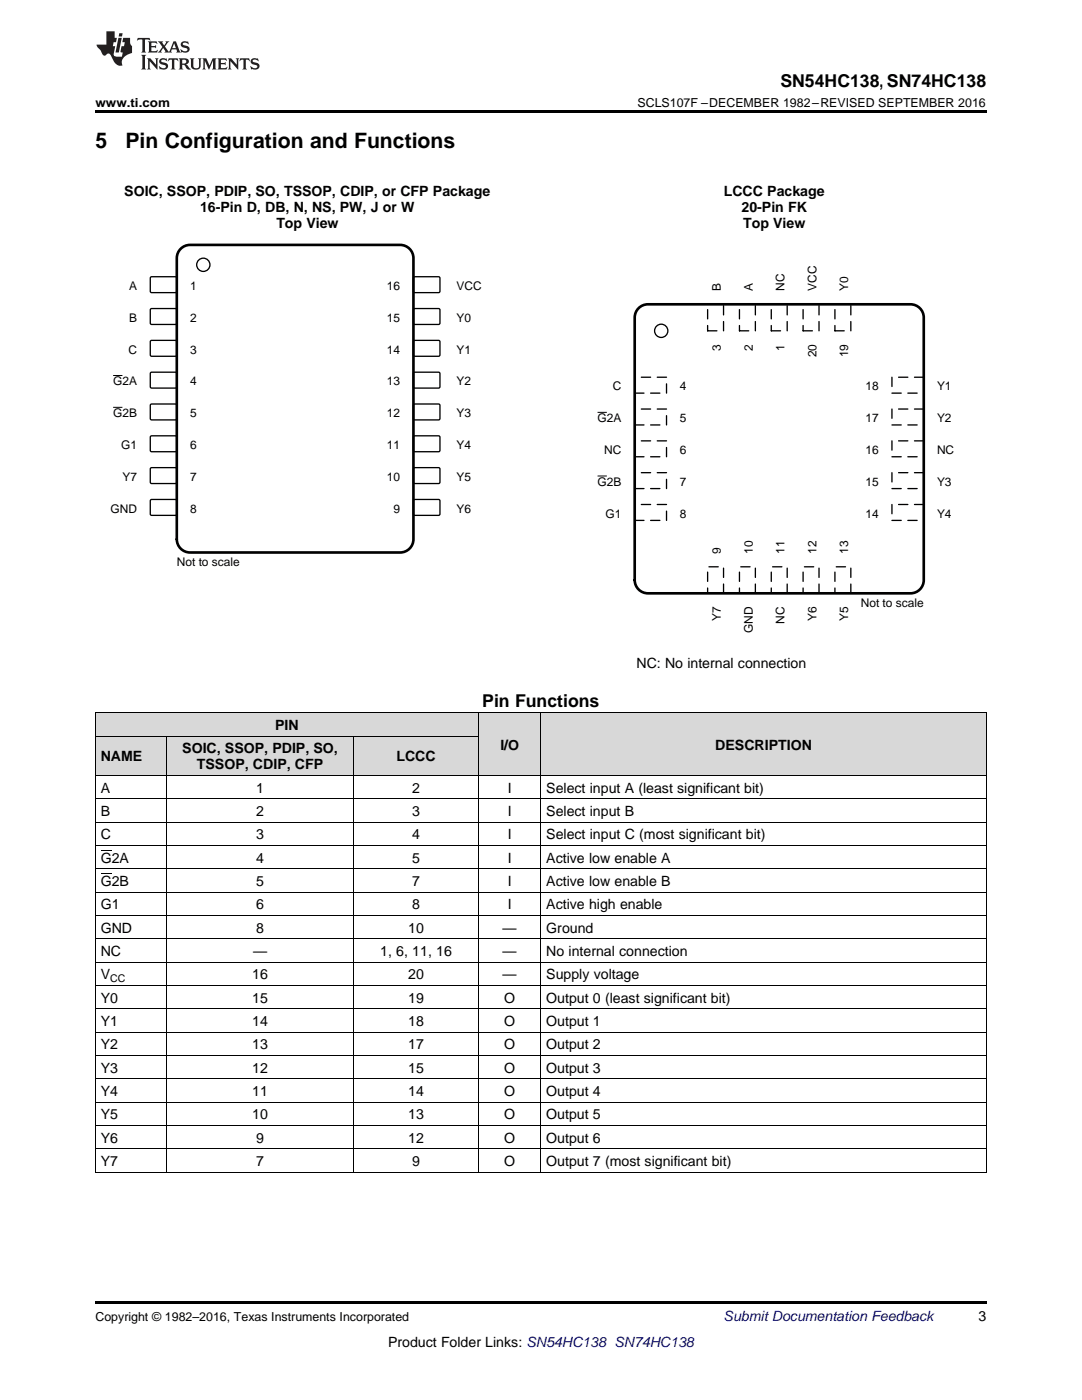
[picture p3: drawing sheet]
<svg xmlns="http://www.w3.org/2000/svg" width="216mm" height="279mm" viewBox="0 0 216 279" stroke-linecap="round" stroke-linejoin="round" font-family="sans-serif">
<g fill="#d8d8d8">
<path d="M95.5 142.3h12.4v12.5h-12.4z"/>
<path d="M107.9 142.3h88.9v12.5h-88.9z"/>
<path d="M19 147h14.3v7.8h-14.3z"/>
<path d="M33.3 147h37.3v7.8h-37.3z"/>
<path d="M70.6 147h24.9v7.8h-24.9z"/>
<path d="M19 142.3h14.3v4.7h-14.3z"/>
<path d="M33.3 142.3h37.3v4.7h-37.3z"/>
<path d="M70.6 142.3h24.9v4.7h-24.9z"/>
</g>
<path d="M19 233.9l.2 .1zM70.5 233.9l.1 .1zM95.4 233.9l.1 .1zM107.8 233.9l.1 .1zM196.7 233.9l.1 .1zM19 259.7h177.8v.5h-177.8z" fill="#000"/>
<g fill="none" stroke="#000" stroke-width=".2">
<path d="M19 159.4h177.8M19 154.7h177.8M19 146.9h76.5M19 142.3h177.8M19.1 142.3v91.7M33.2 146.9v87.1M70.5 146.9v87.1M95.4 142.3v91.7M107.9 142.3v91.7M196.8 142.3v91.7M19 178h177.8M19 173.4h177.8"/>
<path d="M19 168.7h177.8M19 164.1h177.8M19 196.7h177.8M19 192h177.8M19 187.3h177.8M19 182.7h177.8M19 219.9h177.8M19 215.3h177.8M19 210.6h177.8M19 206h177.8M19 201.3h177.8M19 233.9h177.8"/>
<path d="M19 229.3h177.8M19 224.6h177.8"/>
</g>
<path d="M126.6 75.3h6.4v3.2h-6.4z" fill-rule="evenodd" fill="#fff"/>
<path d="M126.6 75.3h6.4v3.2h-6.4z" fill="none" stroke="#000" stroke-width=".26" stroke-dasharray="1.9 1.3"/>
<path d="M126.6 81.6h6.4v3.2h-6.4z" fill-rule="evenodd" fill="#fff"/>
<path d="M126.6 81.6h6.4v3.2h-6.4z" fill="none" stroke="#000" stroke-width=".26" stroke-dasharray="1.9 1.3"/>
<path d="M119.2 82.3h1.9" fill="none" stroke="#000" stroke-width=".2"/>
<path d="M126.6 88h6.4v3.2h-6.4z" fill-rule="evenodd" fill="#fff"/>
<path d="M126.6 88h6.4v3.2h-6.4z" fill="none" stroke="#000" stroke-width=".26" stroke-dasharray="1.9 1.3"/>
<path d="M126.6 94.3h6.4v3.2h-6.4z" fill-rule="evenodd" fill="#fff"/>
<path d="M126.6 94.3h6.4v3.2h-6.4z" fill="none" stroke="#000" stroke-width=".26" stroke-dasharray="1.9 1.3"/>
<path d="M119.2 95h1.9" fill="none" stroke="#000" stroke-width=".2"/>
<path d="M126.6 100.7h6.4v3.2h-6.4z" fill-rule="evenodd" fill="#fff"/>
<path d="M126.6 100.7h6.4v3.2h-6.4z" fill="none" stroke="#000" stroke-width=".26" stroke-dasharray="1.9 1.3"/>
<path d="M141.2 113.1h3.2v5.3h-3.2z" fill-rule="evenodd" fill="#fff"/>
<path d="M141.2 113.1h3.2v5.3h-3.2z" fill="none" stroke="#000" stroke-width=".26" stroke-dasharray="1.9 1.3"/>
<path d="M147.5 113.1h3.2v5.3h-3.2z" fill-rule="evenodd" fill="#fff"/>
<path d="M147.5 113.1h3.2v5.3h-3.2z" fill="none" stroke="#000" stroke-width=".26" stroke-dasharray="1.9 1.3"/>
<path d="M153.9 113.1h3.2v5.3h-3.2z" fill-rule="evenodd" fill="#fff"/>
<path d="M153.9 113.1h3.2v5.3h-3.2z" fill="none" stroke="#000" stroke-width=".26" stroke-dasharray="1.9 1.3"/>
<path d="M160.2 113.1h3.2v5.3h-3.2z" fill-rule="evenodd" fill="#fff"/>
<path d="M160.2 113.1h3.2v5.3h-3.2z" fill="none" stroke="#000" stroke-width=".26" stroke-dasharray="1.9 1.3"/>
<path d="M166.6 113.1h3.2v5.3h-3.2z" fill-rule="evenodd" fill="#fff"/>
<path d="M166.6 113.1h3.2v5.3h-3.2z" fill="none" stroke="#000" stroke-width=".26" stroke-dasharray="1.9 1.3"/>
<path d="M178 100.7h6.3v3.2h-6.3z" fill-rule="evenodd" fill="#fff"/>
<path d="M178 100.7h6.3v3.2h-6.3z" fill="none" stroke="#000" stroke-width=".26" stroke-dasharray="1.9 1.3"/>
<path d="M178 94.3h6.3v3.2h-6.3z" fill-rule="evenodd" fill="#fff"/>
<path d="M178 94.3h6.3v3.2h-6.3z" fill="none" stroke="#000" stroke-width=".26" stroke-dasharray="1.9 1.3"/>
<path d="M178 88h6.3v3.2h-6.3z" fill-rule="evenodd" fill="#fff"/>
<path d="M178 88h6.3v3.2h-6.3z" fill="none" stroke="#000" stroke-width=".26" stroke-dasharray="1.9 1.3"/>
<path d="M178 81.6h6.3v3.2h-6.3z" fill-rule="evenodd" fill="#fff"/>
<path d="M178 81.6h6.3v3.2h-6.3z" fill="none" stroke="#000" stroke-width=".26" stroke-dasharray="1.9 1.3"/>
<path d="M178 75.3h6.3v3.2h-6.3z" fill-rule="evenodd" fill="#fff"/>
<path d="M178 75.3h6.3v3.2h-6.3z" fill="none" stroke="#000" stroke-width=".26" stroke-dasharray="1.9 1.3"/>
<path d="M166.6 60.7h3.2v5.3h-3.2z" fill-rule="evenodd" fill="#fff"/>
<path d="M166.6 60.7h3.2v5.3h-3.2z" fill="none" stroke="#000" stroke-width=".26" stroke-dasharray="1.9 1.3"/>
<path d="M160.2 60.7h3.2v5.3h-3.2z" fill-rule="evenodd" fill="#fff"/>
<path d="M160.2 60.7h3.2v5.3h-3.2z" fill="none" stroke="#000" stroke-width=".26" stroke-dasharray="1.9 1.3"/>
<path d="M153.9 60.7h3.2v5.3h-3.2z" fill-rule="evenodd" fill="#fff"/>
<path d="M153.9 60.7h3.2v5.3h-3.2z" fill="none" stroke="#000" stroke-width=".26" stroke-dasharray="1.9 1.3"/>
<path d="M147.5 60.7h3.2v5.3h-3.2z" fill-rule="evenodd" fill="#fff"/>
<path d="M147.5 60.7h3.2v5.3h-3.2z" fill="none" stroke="#000" stroke-width=".26" stroke-dasharray="1.9 1.3"/>
<path d="M141.2 60.7h3.2v5.3h-3.2z" fill-rule="evenodd" fill="#fff"/>
<path d="M141.2 60.7h3.2v5.3h-3.2z" fill="none" stroke="#000" stroke-width=".26" stroke-dasharray="1.9 1.3"/>
<circle cx="131.9" cy="66" r="1.32" fill="none" stroke="#000" stroke-width=".26"/>
<path d="M127.6 61.3l1.1-.5 .6-.1h52.4a2.65 2.65 0 0 1 2.6 2.7v52.4a2.65 2.65 0 0 1-2.6 2.6h-52.4a2.65 2.65 0 0 1-2.7-2.6v-52.4a2.64 2.64 0 0 1 1-2.1z" fill="none" stroke="#000" stroke-width=".53"/>
<path d="M30.1 55.3h5l.2 .2-.1 2.8-.2 .1h-4.9l-.1-.3v-2.6z" fill-rule="evenodd" fill="#fff"/>
<path d="M30.1 55.3h5l.2 .2-.1 2.8-.2 .1h-4.9l-.1-.3v-2.6z" fill="none" stroke="#000" stroke-width=".26"/>
<path d="M82.6 55.3h5.1l.1 .2v2.8l-.3 .1h-4.9l-.1-.3v-2.6z" fill-rule="evenodd" fill="#fff"/>
<path d="M82.6 55.3h5.1l.1 .2v2.8l-.3 .1h-4.9l-.1-.3v-2.6z" fill="none" stroke="#000" stroke-width=".26"/>
<path d="M30.1 61.6h5l.2 .2-.1 2.8-.2 .2-4.9-.1-.1-.2v-2.7z" fill-rule="evenodd" fill="#fff"/>
<path d="M30.1 61.6h5l.2 .2-.1 2.8-.2 .2-4.9-.1-.1-.2v-2.7z" fill="none" stroke="#000" stroke-width=".26"/>
<path d="M82.6 61.6h5.1l.1 .2v2.8l-.3 .2-4.9-.1-.1-.2v-2.7z" fill-rule="evenodd" fill="#fff"/>
<path d="M82.6 61.6h5.1l.1 .2v2.8l-.3 .2-4.9-.1-.1-.2v-2.7z" fill="none" stroke="#000" stroke-width=".26"/>
<path d="M30.1 68h5l.2 .2-.1 2.8-.2 .1h-4.9l-.1-.3v-2.6z" fill-rule="evenodd" fill="#fff"/>
<path d="M30.1 68h5l.2 .2-.1 2.8-.2 .1h-4.9l-.1-.3v-2.6z" fill="none" stroke="#000" stroke-width=".26"/>
<path d="M82.6 68h5.1l.1 .2v2.8l-.3 .1h-4.9l-.1-.3v-2.6z" fill-rule="evenodd" fill="#fff"/>
<path d="M82.6 68h5.1l.1 .2v2.8l-.3 .1h-4.9l-.1-.3v-2.6z" fill="none" stroke="#000" stroke-width=".26"/>
<path d="M30.1 74.3h5l.2 .2-.1 2.8-.2 .2-4.9-.1-.1-.2v-2.7z" fill-rule="evenodd" fill="#fff"/>
<path d="M30.1 74.3h5l.2 .2-.1 2.8-.2 .2-4.9-.1-.1-.2v-2.7z" fill="none" stroke="#000" stroke-width=".26"/>
<path d="M22.6 74.9h1.8" fill="none" stroke="#000" stroke-width=".2"/>
<path d="M82.6 74.3h5.1l.1 .2v2.8l-.3 .2-4.9-.1-.1-.2v-2.7z" fill-rule="evenodd" fill="#fff"/>
<path d="M82.6 74.3h5.1l.1 .2v2.8l-.3 .2-4.9-.1-.1-.2v-2.7z" fill="none" stroke="#000" stroke-width=".26"/>
<path d="M30 80.8l.3-.2 4.8 .1 .2 .2-.1 2.8-.2 .1h-4.9l-.1-.3z" fill-rule="evenodd" fill="#fff"/>
<path d="M30 80.8l.3-.2 4.8 .1 .2 .2-.1 2.8-.2 .1h-4.9l-.1-.3z" fill="none" stroke="#000" stroke-width=".26"/>
<path d="M22.6 81.3h1.8" fill="none" stroke="#000" stroke-width=".2"/>
<path d="M82.6 80.7h5.1l.1 .2v2.8l-.3 .1h-4.9l-.1-.3v-2.6z" fill-rule="evenodd" fill="#fff"/>
<path d="M82.6 80.7h5.1l.1 .2v2.8l-.3 .1h-4.9l-.1-.3v-2.6z" fill="none" stroke="#000" stroke-width=".26"/>
<path d="M30 87.1l.3-.1h4.8l.2 .2-.1 2.8-.2 .2-4.9-.1-.1-.2z" fill-rule="evenodd" fill="#fff"/>
<path d="M30 87.1l.3-.1h4.8l.2 .2-.1 2.8-.2 .2-4.9-.1-.1-.2z" fill="none" stroke="#000" stroke-width=".26"/>
<path d="M82.6 87h5.1l.1 .2v2.8l-.3 .2-4.9-.1-.1-.2v-2.7z" fill-rule="evenodd" fill="#fff"/>
<path d="M82.6 87h5.1l.1 .2v2.8l-.3 .2-4.9-.1-.1-.2v-2.7z" fill="none" stroke="#000" stroke-width=".26"/>
<path d="M30 93.5l.3-.2 4.8 .1 .2 .2-.1 2.8-.2 .1h-4.9l-.1-.3z" fill-rule="evenodd" fill="#fff"/>
<path d="M30 93.5l.3-.2 4.8 .1 .2 .2-.1 2.8-.2 .1h-4.9l-.1-.3z" fill="none" stroke="#000" stroke-width=".26"/>
<path d="M82.6 93.4h5.1l.1 .2v2.8l-.3 .1h-4.9l-.1-.3v-2.6z" fill-rule="evenodd" fill="#fff"/>
<path d="M82.6 93.4h5.1l.1 .2v2.8l-.3 .1h-4.9l-.1-.3v-2.6z" fill="none" stroke="#000" stroke-width=".26"/>
<path d="M30 99.8l.3-.1h4.8l.2 .2-.1 2.8-.2 .2-4.9-.1-.1-.2z" fill-rule="evenodd" fill="#fff"/>
<path d="M30 99.8l.3-.1h4.8l.2 .2-.1 2.8-.2 .2-4.9-.1-.1-.2z" fill="none" stroke="#000" stroke-width=".26"/>
<path d="M82.6 99.7h5.1l.1 .2v2.8l-.3 .2-4.9-.1-.1-.2v-2.7z" fill-rule="evenodd" fill="#fff"/>
<g fill="none" stroke="#000" stroke-width=".26">
<path d="M82.6 99.7h5.1l.1 .2v2.8l-.3 .2-4.9-.1-.1-.2v-2.7z"/>
<circle cx="40.6" cy="52.8" r="1.32"/>
</g>
<path d="M36.3 49.5l1-.6h.6h42a2.65 2.65 0 0 1 2.6 2.6v56.1a2.65 2.65 0 0 1-2.6 2.7h-42a2.65 2.65 0 0 1-2.6-2.7v-56.1a2.64 2.64 0 0 1 1-2z" fill="none" stroke="#000" stroke-width=".53"/>
<path d="M19 22h177.8v.5h-177.8z" fill="#000"/>
<g fill="#231f20">
<path d="M27.5 7.6l-.1 .5 .4-.2h.6v.1v2.1l-.2 .4h1l-.3-.4v-2.1l.1-.1h.5l.5 .2-.2-.5zM29.5 8.3l.2 .3v1.5l-.2 .4h1.8l.2-.6a1.04 1.04 0 0 1-1.3 .2v-.7h.6l.3 .2v-.6l-.3 .2h-.6v-.6l.8-.1 .4 .3-.2-.5zM31.5 8.3l.9 1.1-.9 1.1h.8l-.2-.2 .5-.7 .4 .7-.2 .2h1.5l-.1-.2 .1-.4h.9l.1 .4-.2 .2h1l-.3-.3-.7-1.9h-.5l-.9 2-.8-1 .9-1h-.8l.1 .3-.3 .5-.4-.6 .2-.2zM34.7 8.6l.4 1h-.7zM36.3 8.4a.63 .63 0 0 0-.2 .7 .63 .63 0 0 0 .6 .4l.6 .2 .1 .2a.75 .75 0 0 1-.7 .4 .75 .75 0 0 1-.6-.5l.1 .7 .1-.1a1.11 1.11 0 0 0 1.5-.6 1.13 1.13 0 0 0-1.2-.8l-.1-.4a1.04 1.04 0 0 1 1.2 .2l-.2-.5-.1 .1-.5-.2zM28.2 10.9l.2 .4v2.2l-.2 .4h1l-.3-.4v-2.2l.3-.4zM29.3 11.6l.3 .4v1.5l-.3 .4h.8l-.2-.4v-1.3l1.5 1.7v-1.9l.2-.4h-.7l.2 .4v.9l-1.1-1.3zM32 11.8a.62 .62 0 0 0-.2 .7 .62 .62 0 0 0 .6 .4l.6 .1 .1 .3a.76 .76 0 0 1-.7 .3 .76 .76 0 0 1-.6-.4l.1 .7 .1-.1a1.11 1.11 0 0 0 1.5-.6 1.13 1.13 0 0 0-1.2-.8l-.1-.4a1.04 1.04 0 0 1 1.2 .2l-.2-.6-.1 .1-.5-.1zM33.7 11.6l-.2 .6a.61 .61 0 0 1 .8-.3v1.6l-.2 .4h.9l-.2-.4v-1.6a.63 .63 0 0 1 .8 .3l-.2-.6zM35.6 11.6l.3 .4v1.5l-.3 .4h1l-.2-.2v-.8l.5 .2a.76 .76 0 0 0 1.2 .7l-1-1a.58 .58 0 0 0 .6-.5 .58 .58 0 0 0-.5-.6zM36.4 11.9h.1a.45 .45 0 0 1 .5 .1 .45 .45 0 0 1 .1 .5l-.7 .2zM37.9 11.6l.2 .2a2.17 2.17 0 0 0 .3 1.9 .99 .99 0 0 0 1.6-.6v-1.1l.2-.4h-.7l.2 .2a1.92 1.92 0 0 1-.2 1.8 .6 .6 0 0 1-.9-.5v-1.1l.2-.4zM40.4 11.6l.2 .4v1.5l-.2 .4h.7l-.2-.4v-1.4l.8 1.8 .8-1.8v1.4l-.2 .4h.9l-.2-.4v-1.5l.2-.4h-.8l-.6 1.5-.6-1.5zM43.4 11.6l.2 .4v1.5l-.2 .4h1.8l.2-.6a1.04 1.04 0 0 1-1.3 .1v-.6h.5l.4 .2v-.6l-.4 .2h-.5v-.7h.8l.3 .3-.1-.6zM45.5 11.6l.2 .4v1.5l-.2 .4h.7l-.2-.4v-1.3l1.5 1.7v-1.9l.2-.4h-.7l.2 .4v.9l-1.1-1.3zM47.9 11.6l-.1 .6a.61 .61 0 0 1 .8-.3v1.6l-.3 .4h1l-.3-.4 .1-1.6a.63 .63 0 0 1 .7 .3l-.1-.6zM50.2 11.8a.62 .62 0 0 0-.2 .7 .62 .62 0 0 0 .6 .4l.6 .1 .2 .3a.76 .76 0 0 1-.8 .3 .76 .76 0 0 1-.6-.4l.1 .7 .2-.1a1.11 1.11 0 0 0 1.5-.6 1.13 1.13 0 0 0-1.3-.8l-.1-.4a1.04 1.04 0 0 1 1.2 .2l-.1-.6-.2 .1-.5-.1z"/>
<path d="M21.2 6.3v2.6h-1.9l.1 .4 .7 .9a.91 .91 0 0 0 1 .8 .56 .56 0 0 1 .5-.3 .56 .56 0 0 1 .5 .3l.4 .8a1.53 1.53 0 0 0 1.9 1.2 1.54 1.54 0 0 1 1-2.1l.9-.3v-1.4a1.52 1.52 0 0 1-.3-1.6h-1.4l-.2 .8h.5l-.2 .8h-.4l-.2 1v.2l.4 .1-.2 .8a1.93 1.93 0 0 1-1.6-.3l.3-1.8h-.5l.2-.8h.4l.2-.8h-.4v-1.3zM23.6 7.6l-.6 2.9h.7l.6-2.9zM23.8 6.6l-.1 .7h.6l.2-.7z"/>
</g>
<path d="M20.1 174.3h2.2M20.1 169.7h2.2" fill="none" stroke="#000" stroke-width=".2"/>
<g font-size="4.2">
<text x="19" y="29.6">5</text>
<text x="25" y="29.6">Pin Configuration and Functions</text>
</g>
<g font-size="3.5">
<text x="155.7" y="17.3">SN54HC138, SN74HC138</text>
<text x="96.2" y="141">Pin Functions</text>
</g>
<g font-size="2.8">
<text x="24.8" y="39.1">SOIC, SSOP, PDIP, SO, TSSOP, CDIP, or CFP Package</text>
<text x="144.4" y="39.1">LCCC Package</text>
<text x="39.9" y="42.3">16-Pin D, DB, N, NS, PW, J or W</text>
<text x="55.1" y="45.4">Top View</text>
<text x="148" y="42.3">20-Pin FK</text>
<text x="148.3" y="45.5">Top View</text>
<text x="127" y="133.3">NC: No internal connection</text>
<text x="54.9" y="145.7">PIN</text>
<text x="99.8" y="149.6">I/O</text>
<text x="142.7" y="149.6">DESCRIPTION</text>
<text x="20.1" y="151.9">NAME</text>
<text x="36.4" y="150.4">SOIC, SSOP, PDIP, SO,</text>
<text x="39.3" y="153.5">TSSOP, CDIP, CFP</text>
<text x="79.1" y="151.9">LCCC</text>
<text x="20.1" y="158.2">A</text>
<text x="51.1" y="158.2">1</text>
<text x="82.2" y="158.2">2</text>
<text x="101.3" y="158.2">I</text>
<text x="109" y="158.2">Select input A (least significant bit)</text>
<text x="20.1" y="162.8">B</text>
<text x="20.1" y="167.5">C</text>
<text x="51.1" y="162.8">2</text>
<text x="51.1" y="167.5">3</text>
<text x="82.2" y="162.8">3</text>
<text x="82.2" y="167.5">4</text>
<text x="101.3" y="162.8">I</text>
<text x="101.3" y="167.5">I</text>
<text x="109" y="162.8">Select input B</text>
<text x="109" y="167.5">Select input C (most significant bit)</text>
<text x="20.1" y="172.2">G2A</text>
<text x="51.1" y="172.2">4</text>
<text x="82.2" y="172.2">5</text>
<text x="101.3" y="172.2">I</text>
<text x="109" y="172.2">Active low enable A</text>
<text x="20.1" y="176.8">G2B</text>
<text x="51.1" y="176.8">5</text>
<text x="82.2" y="176.8">7</text>
<text x="101.3" y="176.8">I</text>
<text x="109" y="176.8">Active low enable B</text>
<text x="20.1" y="181.5">G1</text>
<text x="51.1" y="181.5">6</text>
<text x="82.2" y="181.5">8</text>
<text x="101.3" y="181.5">I</text>
<text x="109" y="181.5">Active high enable</text>
<text x="20.1" y="186.1">GND</text>
<text x="20.1" y="190.8">NC</text>
<text x="50.5" y="190.8">—</text>
<text x="51.1" y="186.1">8</text>
<text x="75.9" y="190.8">1, 6, 11, 16</text>
<text x="81.5" y="186.1">10</text>
<text x="100.3" y="186.1">—</text>
<text x="100.3" y="190.8">—</text>
<text x="109" y="186.1">Ground</text>
<text x="109" y="190.8">No internal connection</text>
<text x="20.1" y="195.4">V</text>
<text x="50.3" y="195.4">16</text>
<text x="81.5" y="195.4">20</text>
<text x="100.3" y="195.4">—</text>
<text x="109" y="195.4">Supply voltage</text>
<text x="20.1" y="200.1">Y0</text>
<text x="50.3" y="200.1">15</text>
<text x="81.5" y="200.1">19</text>
<text x="100.6" y="200.1">O</text>
<text x="109" y="200.1">Output 0 (least significant bit)</text>
<text x="20.1" y="204.8">Y1</text>
<text x="20.1" y="209.4">Y2</text>
<text x="50.3" y="204.8">14</text>
<text x="50.3" y="209.4">13</text>
<text x="81.5" y="204.8">18</text>
<text x="81.5" y="209.4">17</text>
<text x="100.6" y="204.8">O</text>
<text x="100.6" y="209.4">O</text>
<text x="109" y="204.8">Output 1</text>
<text x="109" y="209.4">Output 2</text>
<text x="20.1" y="214.1">Y3</text>
<text x="50.3" y="214.1">12</text>
<text x="81.5" y="214.1">15</text>
<text x="100.6" y="214.1">O</text>
<text x="109" y="214.1">Output 3</text>
<text x="20.1" y="218.7">Y4</text>
<text x="50.3" y="218.7">11</text>
<text x="81.5" y="218.7">14</text>
<text x="100.6" y="218.7">O</text>
<text x="109" y="218.7">Output 4</text>
<text x="20.1" y="223.4">Y5</text>
<text x="50.3" y="223.4">10</text>
<text x="81.5" y="223.4">13</text>
<text x="100.6" y="223.4">O</text>
<text x="109" y="223.4">Output 5</text>
<text x="20.1" y="228">Y6</text>
<text x="20.1" y="232.7">Y7</text>
<text x="51.1" y="228">9</text>
<text x="51.1" y="232.7">7</text>
<text x="81.5" y="228">12</text>
<text x="82.2" y="232.7">9</text>
<text x="100.6" y="228">O</text>
<text x="100.6" y="232.7">O</text>
<text x="109" y="228">Output 6</text>
<text x="109" y="232.7">Output 7 (most significant bit)</text>
<text x="195.3" y="263.6">3</text>
<text x="77.4" y="268.9">Product Folder Links: SN54HC138 SN74HC138</text>
</g>
<text font-size="2.8" fill="#0000c8" x="144.4" y="263.6">Submit Documentation Feedback</text>
<g font-size="2.5">
<text x="19" y="21.4">www.ti.com</text>
<text x="127.2" y="21.4">SCLS107F –DECEMBER 1982–REVISED SEPTEMBER 2016</text>
<text x="19" y="263.6">Copyright © 1982–2016, Texas Instruments Incorporated</text>
</g>
<g font-size="2.4">
<text x="25.8" y="57.9">A</text>
<text x="37.9" y="57.9">1</text>
<text x="77.2" y="57.9">16</text>
<text x="91.1" y="57.9">VCC</text>
<text x="143.8" y="58.1" transform="rotate(-90 143.8 58.1)">B</text>
<text x="150.2" y="58.1" transform="rotate(-90 150.2 58.1)">A</text>
<text x="156.5" y="58.1" transform="rotate(-90 156.5 58.1)">NC</text>
<text x="162.9" y="58.1" transform="rotate(-90 162.9 58.1)">VCC</text>
<text x="169.2" y="58.1" transform="rotate(-90 169.2 58.1)">Y0</text>
<text x="25.8" y="64.2">B</text>
<text x="37.9" y="64.2">2</text>
<text x="77.2" y="64.2">15</text>
<text x="91.1" y="64.2">Y0</text>
<text x="25.6" y="70.6">C</text>
<text x="37.9" y="70.6">3</text>
<text x="77.2" y="70.6">14</text>
<text x="91.1" y="70.6">Y1</text>
<text x="143.8" y="70" transform="rotate(-90 143.8 70)">3</text>
<text x="150.2" y="70" transform="rotate(-90 150.2 70)">2</text>
<text x="156.5" y="70" transform="rotate(-90 156.5 70)">1</text>
<text x="162.9" y="71.3" transform="rotate(-90 162.9 71.3)">20</text>
<text x="169.2" y="71.3" transform="rotate(-90 169.2 71.3)">19</text>
<text x="22.6" y="76.9">G2A</text>
<text x="37.9" y="76.9">4</text>
<text x="77.2" y="76.9">13</text>
<text x="91.1" y="76.9">Y2</text>
<text x="122.3" y="77.9">C</text>
<text x="135.6" y="77.9">4</text>
<text x="172.7" y="77.9">18</text>
<text x="187" y="77.9">Y1</text>
<text x="22.6" y="83.3">G2B</text>
<text x="37.9" y="83.3">5</text>
<text x="77.2" y="83.3">12</text>
<text x="91.1" y="83.3">Y3</text>
<text x="24.2" y="89.6">G1</text>
<text x="37.9" y="89.6">6</text>
<text x="77.2" y="89.6">11</text>
<text x="91.1" y="89.6">Y4</text>
<text x="119.2" y="84.3">G2A</text>
<text x="135.6" y="84.3">5</text>
<text x="172.7" y="84.3">17</text>
<text x="187" y="84.3">Y2</text>
<text x="24.4" y="96">Y7</text>
<text x="37.9" y="96">7</text>
<text x="77.2" y="96">10</text>
<text x="91.1" y="96">Y5</text>
<text x="120.6" y="90.6">NC</text>
<text x="135.6" y="90.6">6</text>
<text x="172.7" y="90.6">16</text>
<text x="187" y="90.6">NC</text>
<text x="119.2" y="97">G2B</text>
<text x="135.6" y="97">7</text>
<text x="172.7" y="97">15</text>
<text x="187" y="97">Y3</text>
<text x="22" y="102.3">GND</text>
<text x="37.9" y="102.3">8</text>
<text x="78.5" y="102.3">9</text>
<text x="91.1" y="102.3">Y6</text>
<text x="120.8" y="103.3">G1</text>
<text x="135.6" y="103.3">8</text>
<text x="172.7" y="103.3">14</text>
<text x="187" y="103.3">Y4</text>
<text x="35.3" y="112.9">Not to scale</text>
<text x="143.8" y="110.5" transform="rotate(-90 143.8 110.5)">9</text>
<text x="150.2" y="110.5" transform="rotate(-90 150.2 110.5)">10</text>
<text x="156.5" y="110.5" transform="rotate(-90 156.5 110.5)">11</text>
<text x="162.9" y="110.5" transform="rotate(-90 162.9 110.5)">12</text>
<text x="169.2" y="110.5" transform="rotate(-90 169.2 110.5)">13</text>
<text x="143.8" y="124" transform="rotate(-90 143.8 124)">Y7</text>
<text x="156.5" y="124.5" transform="rotate(-90 156.5 124.5)">NC</text>
<text x="162.9" y="124" transform="rotate(-90 162.9 124)">Y6</text>
<text x="169.2" y="124" transform="rotate(-90 169.2 124)">Y5</text>
<text x="171.8" y="121.1">Not to scale</text>
<text x="150.2" y="126.3" transform="rotate(-90 150.2 126.3)">GND</text>
</g>
<text font-size="2.1" x="22" y="196">CC</text>
</svg>
